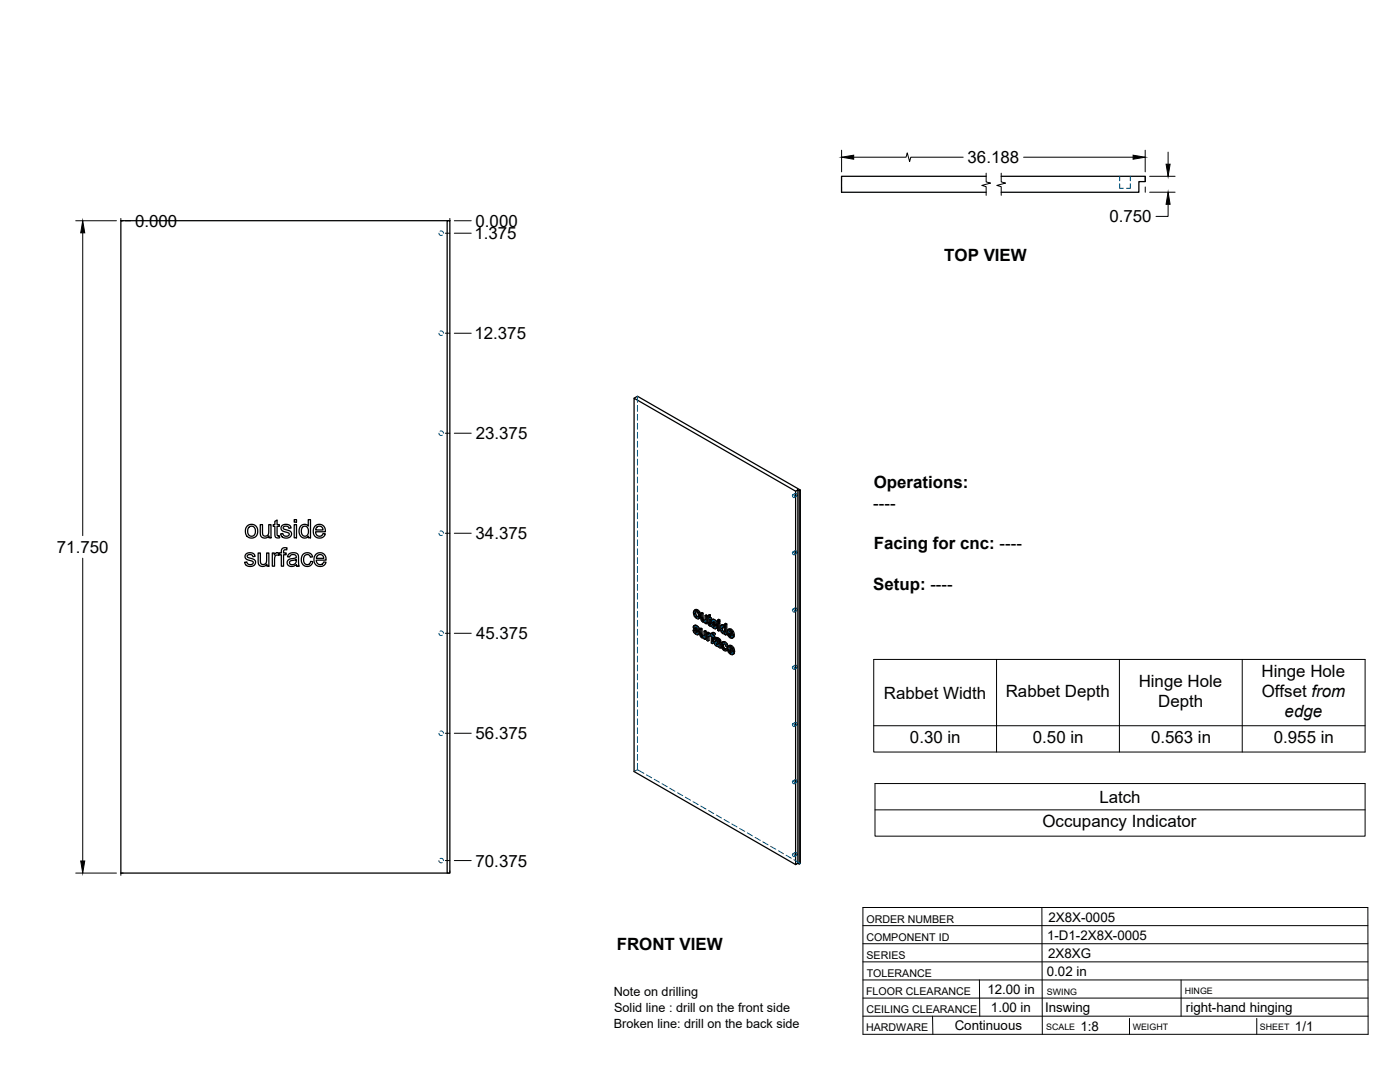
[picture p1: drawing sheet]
<svg xmlns="http://www.w3.org/2000/svg" width="559mm" height="432mm" viewBox="0 0 559 432" stroke-linecap="round" stroke-linejoin="round" font-family="sans-serif">
<!-- layer: Hidden -->
<g fill="none" stroke="#00557f" stroke-width=".4">
<path d="M446.9 73.3v1.8h1.5M446.9 70.4v1.8M451.1 73.3v1.8h-1.5M451.1 70.4v1.8M175.2 93.1l.4 .8 1-.1M175.6 92.3h1l.4 .8M175.2 133l.6 .8h.8M175.6 132.2h1l.4 .8M254.4 158.1v2.5M175.2 172.9l.4 .8h1M175.6 172.1h1l.4 .8M254.4 161.8v2.4"/>
<path d="M254.4 165.4v2.3M254.4 168.9v2.4M254.4 172.5v2.4M254.4 176.1v2.4M254.4 179.7v2.3M254.4 183.2v2.4M254.4 186.8v2.4M254.4 190.4v2.3M254.4 194v2.3M254.4 197.5v2.4M316.4 197.5a.56 .56 0 0 1 .7 .3 .56 .56 0 0 1-.4 .7l-.4-.5zM317.4 196.9a.53 .53 0 0 1 .7 .3 .53 .53 0 0 1-.4 .7z"/>
<path d="M317.4 196.9l-1 .6M318.1 198l-1.1 .6M175.2 212.8l.4 .8h1M175.6 212l1 .1 .4 .7M254.4 201.1v2.4M254.4 204.7v2.3M254.4 208.2v2.4M254.4 211.8v2.4M254.4 215.4v2.4M254.4 218.9v2.4M317.4 219.8a.56 .56 0 0 1 .7 .3 .56 .56 0 0 1-.3 .7l-.5-.5zM317.4 219.7l-1 .6"/>
<path d="M254.4 222.5v2.4M254.4 226.1v2.4M254.4 229.7v2.4M254.4 233.2v2.4M254.4 236.8v2.4M316.3 220.4a.54 .54 0 0 1 .8 .3 .54 .54 0 0 1-.4 .7zM318.1 220.8l-1.1 .6M175.2 252.7l.4 .8h1M175.6 251.9l1 .1 .4 .7M254.4 240.4v2.4M254.4 243.9v2.4M254.4 247.5v2.4"/>
<path d="M254.4 251.1v2.4M254.4 254.7v2.3M254.4 258.2v2.4M277.1 251.3l.3 .9M277.2 250l-.5 .3M277.2 249.7l-.4 .2M277.2 244.3l-.4 .2M277.3 251.3l.3 .3M277.3 250.4l-.5 .3M277.4 249.6l-.2 .6 .2 .5 1.2 1.1a.36 .36 0 0 1 .3 .5 .36 .36 0 0 1-.5 .2h-.1M277.4 252.2l.8 .7 .8 .1M277.4 252.2l-.4 .2"/>
<path d="M277.5 251.4l-.1 .1M277.6 250.9l-.5 .3M277.6 245.6l.9 .9 .8 .1M277.6 245.6l-.5 .3M277.6 250.2l-.1 .1M277.6 250.3a.34 .34 0 0 1 .3-.4 .34 .34 0 0 1 .4 .3l.9 .9M277.6 243.2l-.4 1.1 .4 1.3M277.7 250l-.5 .3M277.9 243.8l-.1 .2M277.9 243.8l.7 .1 .6 .9v1l-.5 .4M277.9 243.8l-.4 .2M278.2 250.1l-.5 .3"/>
<path d="M278.2 251l.4 .3M278.3 252.8l.4-.2-.9 .5M278.5 243.8l-.5 .3M278.5 246.5l-.5 .3M278.6 250.5l-.5 .2M278.7 252l-.5 .2M278.7 250.9l-.4 .3M278.8 253.1l-.5 .2M278.8 252.3l-.4 .3M279 246.1l-.4 .3M279 244.4l-.4 .3M279.1 246.7l-.5 .3"/>
<path d="M279.2 245.4l-.4 .2M279.8 250.7l.1 2.8 .9 .8h.7v.4l.4 .2M279.8 253l-.4 .3M279.9 253.5l-.4 .3M280.2 244.5l.2 2.8 .8 .8 .7-.1v.5l.4 .2M280.2 253.9l-.4 .3M280.2 246.8l-.4 .3M280.4 247.3l-.5 .2M280.6 247.7l-.4 .2M280.7 254.3l-.5 .3M281.1 248l-.5 .3M281.1 254l-.2 .1"/>
<path d="M281.3 254l-.5 .2M281.4 253.8l-.5 .3M281.5 251.7l-.1 2-.5 .3M281.5 254.3l-.5 .2 .3-.1M281.5 254.7l-.5 .3M281.5 247.8l-.2 .1M281.7 247.7l-.5 .3M281.8 247.6l-.5 .2M281.9 245.4l-.1 2-.4 .3M281.9 248.5l-.4 .2M281.9 248l-.4 .3 .2-.2M282.3 246.2v.4l.4-.3"/>
<path d="M282.6 252.3v3l.4 .3M282.6 255.3l-.5 .3M282.7 245.9l-.1 .1M283 253l-.5 .2M283.1 245.4v.7l-.4-.2v.4l.4 .2v2.4l.9 .8-.2-.6M283.1 253.4l-.1 .1M283.1 246.5l-.5 .3M283.1 246.1l-.5 .3M283.1 248.9l-.4 .2M283.2 252.8l-.2 .1M283.3 253.3l-.5 .2 .4-.2M283.3 249.2l-.4 .3"/>
<path d="M283.5 253.3l-.4 .3 .3-.4 .4 .4 .2-.3 .4 .4v2.6l.4 .3M283.5 246.8l-.4 .2M283.7 249.5l-.5 .3M284 247l-.5-.2v.5M284 249.2l-.2 .1M284 253.3l-.5 .2M284 249.7h-.1M284.2 248.9l.3 .9M284.3 247.6l-.5 .3M284.4 253.3l-.9 .5 .5-.3M284.4 256.3l-.5 .3M284.4 253.7l-.5 .3"/>
<path d="M284.4 248.9l.3 .3M284.4 248.1l-.5 .2M284.4 247.3l-.5 .2M284.4 252.6l-.4 .2M284.5 247.2l-.1 .9 1.3 1.4a.35 .35 0 0 1 .3 .4 .35 .35 0 0 1-.5 .2l.4-.2M284.5 252.4l-.1 .9-.5-.2-.4 .3M284.5 249.8l.8 .7 .8 .1M284.5 249.8l-.4 .3M284.6 249l-.1 .1M284.7 248.5l-.5 .3M284.7 247.8l-.1 .1M284.7 247.9l.1-.3 .5 .1 1 1"/>
<path d="M284.8 254l-.5 .2M284.8 247.6l-.4 .3M284.9 253l-.5 .2M285.2 253l-.5 .3M285.3 247.7l-.5 .3M285.3 254.3l-.5-.3v.5M285.3 254.7l.5-.3-.2 .5 .4 .3M285.3 248.6l.4 .3M285.4 250.4l.4-.2-.9 .5M285.4 253.2l-.5-.2-.1 .3M285.5 256.2l-.4 .3M285.6 254.9l-.5 .2"/>
<path d="M285.6 255.8l-.5 .3M285.7 248.1l-.5 .2M285.7 255.7l-.2 .6 .3 .7 .7 .6 .8 .1 .1 .4M285.7 256.9l-.4 .3M285.8 249.6l-.5 .2M285.8 248.5l-.4 .3M285.9 250.7l-.5 .2M285.9 256.5l.3-.3a.78 .78 0 0 1 .8 .2 .78 .78 0 0 1 .2 .9l-.4 .1M286 255.2a.86 .86 0 0 1 1 0 .86 .86 0 0 1 .3 .9l-.5-.1M286 256.2l-.3 .3M286.1 256.2l-.5 .3M286.2 256.2l-.5 .2"/>
<path d="M286.2 254.9l-.4 .2M286.4 257.6l-.5 .2M286.7 255l-.5 .3M286.9 257.7l-.5 .3M286.9 248.3v3l.4 .3M286.9 247.2v.6l.4 .2M286.9 251.3l-.5 .3M286.9 247.8l-.5 .2M287.1 257.3l-.4 .3M287.2 255.5l-.5 .2M287.2 257.2l-.4 .3 .1-.1M287.3 256.5l-.4 .3"/>
<path d="M287.3 256.1l-.4 .3M287.3 256l-.4 .2M287.3 257.7l-.4 .2M287.4 258.1l.5 .3M287.4 258.1l-.4 .3M287.8 250.4l-.4 .2M288 251.3l-.5 .2M288 249.6l-.5 .3M288.2 249.4l-.4 1 .4 1.3 .5 .7 .6 .3 .4-.1v.3l.4 .3M288.3 257.1l-.5 .3M288.4 252.1l-.4 .2M288.4 256.3l-.4 .3"/>
<path d="M288.5 249.9l-.1 .2M288.5 249.9l.7 .1 .5 .9v1l-.5 .4M288.5 249.9l-.4 .2 .4-.2M288.6 256.1l-.3 1 .3 1.4 .9 .9 .7 .1M288.6 258.5l-.4 .2M288.8 256.8l.6-.2 1.1 1.2M289 256.6l-.5 .3M289 252.6l-.5 .2M289 249.9l-.5 .2M289.4 249.8l-.2 .1M289.5 259.4l-.5 .2M289.5 256.6l-.4 .3"/>
<path d="M289.5 252.2l-.4 .3M289.5 250.5l-.4 .2M289.7 248.8v1.5l-.5-.7M289.7 250.3l-.5 .2M289.7 251.5l-.4 .2M289.7 252.9l-.5 .3M289.7 252.6l-.5 .2 .4-.1M289.9 257l-.5 .3M289.9 259h-.3M289.9 259l-.4 .3M290.1 257.6l-.5 .3M290.1 258.6l-.2 .4"/>
<path d="M290.3 258.7l.3 .2-.2 .4M290.6 258.9l-.3 .1M290.7 252l-.5 .3M290.8 258.6l-.5 .2M291 251l-.3 .8 .3 1.5 .9 1 .9 .1M291 253.3l-.5 .3M291.1 252.4l-.4 .2M291.1 257.6l-.3 1 .3 1.3 .9 .9 .9 .1M291.1 259.9l-.4 .3M291.2 252.9l-.1-.5 2 1.1M291.3 258.9l-.5 .3M291.4 251.5l-.2 .2"/>
<path d="M291.4 251.5l.8 .3 .4 1-.6-.3M291.4 259.5l-.1-.6 1.9 1.2M291.4 251.5l-.5 .2M291.5 258l-.2 .3M291.5 258l.8 .3 .4 1.1-.6-.4M291.5 258l-.4 .3M291.9 251.5l-.5 .3M291.9 254.3l-.5 .2M292 258.1l-.4 .3M292.1 253.9h.2M292.4 253.9l-.4 .2 .3-.2M292.4 252.1l-.4 .3"/>
<path d="M292.6 258.7l-.5 .3M292.6 252.8l-.5 .3M292.6 253.6l-.1 .1M292.7 254.4l-.5 .3M292.7 253.7l-.4 .2M292.7 259.4l-.4 .2M316.4 243.2a.53 .53 0 0 1 .7 .3 .53 .53 0 0 1-.4 .7zM317.4 242.6a.56 .56 0 0 1 .7 .3 .56 .56 0 0 1-.3 .7l-.4-.4zM317.4 242.6l-1 .6M318.1 243.7l-1.1 .6M254.4 261.8v2.4M254.4 265.4v2.4"/>
<path d="M254.4 269v2.3M254.4 272.5v2.4M254.4 276.1v2.4M254.4 279.7v2.3M292 260.8l-.4 .3M292.2 260.5h.3M292.5 260.5l-.4 .2 .4-.2M292.7 260.2h-.1M292.8 261l-.5 .3M292.8 260.3l-.3 .2M316.4 266a.56 .56 0 0 1 .7 .4 .56 .56 0 0 1-.4 .7l-.4-.5zM317.4 265.5a.53 .53 0 0 1 .7 .3 .53 .53 0 0 1-.4 .6z"/>
<path d="M317.4 265.4l-1 .6M318.1 266.5l-1.1 .6M175.2 292.7l.6 .8 .8-.1M175.6 291.8l1 .1 .4 .7M254.4 283.3v2.3M254.4 286.8v2.4M254.4 290.4v2.4M254.4 294v2.3M254.4 297.5v2.4M316.4 288.9a.56 .56 0 0 1 .7 .3 .56 .56 0 0 1-.4 .7l-.3-.4zM317.3 288.3a.55 .55 0 0 1 .8 .3 .55 .55 0 0 1-.3 .7zM317.4 288.3l-1 .5"/>
<path d="M318.1 289.4l-1.1 .5M254.4 307.1l-1.3 .8M254.4 307.1l2.6 1.5M254.4 301.1v2.4M254.4 304.7v2.4M258 309.2l2.1 1.2M261.1 311l2.1 1.2M264.2 312.8l2.1 1.2M267.3 314.6l2.1 1.2M270.4 316.4l2.1 1.1M273.5 318.1l2.1 1.2M276.6 319.9l2.1 1.2"/>
<path d="M316.3 311.8a.54 .54 0 0 1 .8 .2 .54 .54 0 0 1-.4 .8zM317.4 311.1a.56 .56 0 0 1 .7 .4 .56 .56 0 0 1-.3 .7l-.5-.5zM317.4 311.1l-1 .6M318.1 312.2l-1.1 .6M279.7 321.7l2.1 1.2M282.8 323.5l2.1 1.2M285.9 325.3l2.1 1.2M289 327l2.1 1.2M292.1 328.8l2.1 1.2M295.2 330.6l2.1 1.2M298.3 332.4l2.1 1.2M301.4 334.2l2 1.2"/>
<path d="M304.5 336l2.1 1.1M307.6 337.7l2 1.2M310.7 339.5l2 1.2M175.2 343.5l.6 .8 .8-.1M175.6 342.6l1 .1 .4 .7M313.8 341.3l2 1.2M316.4 340.8a.56 .56 0 0 1 .7 .3 .56 .56 0 0 1-.4 .7l-.4-.5zM316.9 343.1l2.5 1.5M317.4 340.2a.53 .53 0 0 1 .7 .3 .53 .53 0 0 1-.4 .7zM317.4 340.2l-1 .6M318.1 341.3l-1.1 .6"/>
</g>
<!-- layer: Visible -->
<g fill="none" stroke="#000" stroke-width=".51">
<path d="M393.6 70.4h-57.7v6.3h57.7M399.6 70.4h57.5v2.1h-2.5v4.2h-55M178.5 88.1h1.1v260.3h-1.1zM178.5 88.1h-130.3v260.3h130.3M253.1 158.9l1.3-.8 65 37.5M317.6 196l.9-.5v149l-.9 .5zM317.6 196l-64.5-37.1v149l64.5 37.1M318.5 195.5l.5 .3v149l-.5-.3M319 195.8l.4-.2v149l-.4 .2M98.8 209.8l1.4-.5a2.65 2.65 0 0 1 2.6 3.7 2.65 2.65 0 0 1-4.6 .4l-.2-1a2.9 2.9 0 0 1 .8-2.6zM99.3 210.5l.8-.5a1.97 1.97 0 0 1 1.9 2 1.97 1.97 0 0 1-2 2l-.5-.3a2.65 2.65 0 0 1-.2-3.2zM103.9 209.4h.9v2.9a1.32 1.32 0 0 0 1.3 1.7 1.32 1.32 0 0 0 1.2-1.8v-2.8h.9v5.2h-.8v-.8a1.88 1.88 0 0 1-2.3 .9 1.88 1.88 0 0 1-1.2-2.1z"/>
<path d="M109.7 208.1l.9-.6v1.9h.9v.7h-.9v3.3l.2 .4h.7l.1 .8a1.32 1.32 0 0 1-1.5-.1 1.32 1.32 0 0 1-.4-1.4v-3h-.6v-.7h.6zM112.5 209.8l1.2-.5a1.92 1.92 0 0 1 2.5 1.4l-.9 .1a1.13 1.13 0 0 0-1.1-.9 1.13 1.13 0 0 0-1.1 1l.3 .3a3.4 3.4 0 0 1 2.9 1.4 2.17 2.17 0 0 1-1.6 2.1 2.17 2.17 0 0 1-2.5-1l-.2-.7h.9a1.23 1.23 0 0 0 1.3 1 1.23 1.23 0 0 0 1.2-1.2l-.7-.3a2.3 2.3 0 0 1-2.5-1.6zM117.4 209.4h.9v5.2h-.9zM117.4 207.4h.9v1h-.9zM120 210l1.1-.7a1.79 1.79 0 0 1 1.9 .7v-2.6h.9v7.2h-.8v-.6a2.17 2.17 0 0 1-2.6 .4 2.17 2.17 0 0 1-1.1-2.4zM120.8 210.4l.6-.4a2.12 2.12 0 0 1 1.8 1.5 2.12 2.12 0 0 1-.8 2.3l-.4 .2a2.11 2.11 0 0 1-1.8-1.4 2.11 2.11 0 0 1 .6-2.2zM125.7 210l1.5-.7a2.44 2.44 0 0 1 2.7 2.9h-3.9l.2 1a1.47 1.47 0 0 0 1.4 .8 1.47 1.47 0 0 0 1.3-1.1l1 .1-.3 .7-.9 .8-1 .2a2.8 2.8 0 0 1-2.6-1.7 2.8 2.8 0 0 1 .6-3zM126.5 210.4l.6-.4 1 .1 .5 .4 .3 1h-2.9zM98.2 221.1l1.1-.5a1.92 1.92 0 0 1 2.5 1.4l-.9 .2a1.13 1.13 0 0 0-1.1-1 1.13 1.13 0 0 0-1.1 1l.3 .3a3.4 3.4 0 0 1 3 1.5 2.2 2.2 0 0 1-1.8 2.1 2.2 2.2 0 0 1-2.4-1.3l-.2-.4 1-.1a1.23 1.23 0 0 0 1.2 1.1 1.23 1.23 0 0 0 1.2-1.2l-.6-.4a2.3 2.3 0 0 1-2.6-1.5zM103 220.7h.9v2.9a1.32 1.32 0 0 0 1.4 1.7 1.32 1.32 0 0 0 1.1-1.8v-2.8h.9v5.3h-.8v-.8a1.88 1.88 0 0 1-2.2 .8 1.88 1.88 0 0 1-1.3-2.1zM108.7 220.7h.8v.8a1.28 1.28 0 0 1 2-.7l.8-.1v-.6a1.51 1.51 0 0 1 .7-1.4 1.51 1.51 0 0 1 1.6 0l-.2 .7a.82 .82 0 0 0-.8 0 .82 .82 0 0 0-.4 .8v.5h1v.7h-1v4.6h-.9v-4.6h-.8v-.4l-.2 .7a1.18 1.18 0 0 0-1.5 .1 1.18 1.18 0 0 0-.2 1.4v2.8h-.9zM115.1 221.3a2.3 2.3 0 0 1 4 .8l.3 3.9h-.9l-.2-.7a1.99 1.99 0 0 1-2.2 .9 1.99 1.99 0 0 1-1.5-2l.1-.2a1.95 1.95 0 0 1 2-1.1h.4a.82 .82 0 0 0 1.1-.8 .82 .82 0 0 0-1.1-.8 1.2 1.2 0 0 0-1.5 1l-.9-.1z"/>
<path d="M115.7 224l2.6-.7a1.47 1.47 0 0 1-.8 1.9 1.47 1.47 0 0 1-2-.8zM120.9 221.2l1.1-.6 1.6 .1 .8 .6 .4 .9-.9 .2a1.43 1.43 0 0 0-1.9-1 1.43 1.43 0 0 0-.8 1.9l.1 1.1a1.34 1.34 0 0 0 1.5 .9 1.34 1.34 0 0 0 1.2-1.3l.8 .1-.4 1.1a2.47 2.47 0 0 1-3.2 .4 2.47 2.47 0 0 1-.8-3.2zM126 221.3l1.5-.7a2.44 2.44 0 0 1 2.7 2.9h-4l.3 1a1.47 1.47 0 0 0 1.4 .8 1.47 1.47 0 0 0 1.3-1l.9 .1-.3 .7-.8 .7-1 .3a2.8 2.8 0 0 1-2.6-1.7 2.8 2.8 0 0 1 .6-3.1zM126.7 221.7l.8-.4a1.44 1.44 0 0 1 1.7 1.5h-2.9zM276.6 251.5l.7 1.4 .9 .4 .5-.1M276.9 249.8l.6-.3 .8 .3 .9 1.3-.5 .3-.1-.6M277.2 250.4l.3-.1 1.2 1.1M277.2 244.8l.2-.6 .3-.2 .9 .8 .1 1.3-.1 .3h-.6M277.3 251.3l-.7 .2 .5 .2M277.3 252.3l.4 .4 .5-.2M277.4 250.9l1 .9 .5-.2M277.4 251.5l-.3 .2 .2 .6 .4-.3"/>
<path d="M277.5 250.3l-.3 .4 .4-.4 .6 .7M277.5 249.5l-.7 .4v.6l1.4 1.7 .1 .6M277.5 245.8l.5 .6 .5-.3M277.6 251.6l.7 .9M277.7 249.9l.5 .4 .5-.2M277.7 244.5l-.5 .3 .1 .5 .2 .5 .4-.3M277.7 252.7l.5 .1M277.7 249.5l-.7 .3M277.8 244v1.3l.9 .9M277.8 250.6l-.4 .3-.2-.2M278 243.6l.9 1 .4-.3M278.1 249.7l-.8 .1"/>
<path d="M278.2 250.3l.4 .5 .4-.2M278.4 251.8l.3 .5 .4-.3M278.5 243.4l-.5 .2-.8-.1M278.6 251.3l.7 1.3-.7 .7M278.7 252.3l.1 .5 .5-.3M278.8 252.8l-.1 .4 .4-.3M278.9 244.6l.3 1.3 .5-.3M279.1 246.7a1.76 1.76 0 0 1-2.3-1.8v-.9l.4-.5 .8-.3 .8 .4 .9 1.7-.1 1-.7 .6M279.2 245.9l-.1 .8 .4-.3M279.3 251l.5 .2 .4-.2M279.7 244.7l.5 .3 .4-.3M279.8 251.2v2.2l.4-.2"/>
<path d="M279.8 253.4l.2 .5 .4-.3M280 253.9l.3 .2 .5-.2M280.2 245v2.2l.5-.3M280.2 247.2l.2 .4 .4-.2M280.3 254.1l.4 .2M280.4 247.6l.3 .3 .5-.2M280.7 247.9l.4 .1M280.9 254l-.6-.7-.1-2.3-.4-.3-.5 .3 .1 2.5 .8 1.1 .8-.1M281 251.9l.4 .3 .5-.3M281 254.5v.5l.4 .2M281 254.5l-.1 .1M281.4 247.7l-.7-.7-.1-2.3-.4-.2-.5 .2 .2 2.7 .7 .9h.9"/>
<path d="M281.4 245.7l.5 .2 .4-.2M281.4 252.2v3l.5-.3v-3l-.4-.2-.5 .2v1.9l-.3 .5 .2-.2M281.5 248.3v.4l.4 .2M281.5 248.3l-.2 .1M281.9 245.9v3l.4-.2v-3l-.4-.3-.5 .3v1.8l-.3 .5 .2-.1M282.3 246.6l.3 .2 .2 2.6 .7 .5 .4-.2M282.6 246l-.3 .2 .3 .2v-.8l.9-.3v1.1l.5 .2v.4l-.5 .3v-.4M283 253.5l-.4 .8 .4-.3M283 252.9l-.4-.6-.5 .3v3l.5 .2M283 252.5l-.5 .3-.4-.2M283.1 253.6l-.1 2-.4 .2v-1.5M283.1 253.6l.4 .2"/>
<path d="M283.1 253.6l-.5 .1M283.1 245.6v1l.4-.2M283.1 246.6l.4 .3 .5-.3M283.1 253l.4 .4M283.3 252.7l-.8 .5v-.4M283.3 249.3l.2 .1M283.5 245.3l-.9 .3M283.5 253.4v.4M283.5 253.8l.4 .2v2.6l.4 .3M283.5 253.5l-.1 .4M283.5 249.4l.1 .5M283.5 252.8l-.8 .2"/>
<path d="M283.5 252.8l-.7 .2M283.5 248.8l-.4 .3v-2.1l.4 .3 .3 1.8M283.6 249l-.5 .1M283.8 249.1l.8 1.4 .7 .4 .5-.1M283.8 249.1l-.6 .1M283.8 249.1h.1M283.8 249.3l-.3 .1M284 247.4l.7-.3 .7 .3 .9 1.3-.5 .3-.1-.6M284.1 252.7l.8-.3 .6 .4-.5 .7v-.4M284.3 253.8l.5 .3 .5-.2M284.4 248.9l-.6 .2 .4 .2M284.4 249.9l.5 .4 .4-.2"/>
<path d="M284.5 248.5l1 1 .5-.3M284.5 249.1l-.3 .2 .2 .6 .5-.3M284.6 247.1l-.6 .4-.1 .6 1.6 2.1M284.6 247.9l-.3 .4 .5-.3M284.6 252.4l-.6 .3-.1 .9-.4-.2 .4-.3-.4-.3M284.6 252.8l.4 .3 .5-.3M284.7 249.2l.8 .9M284.7 247.9l.6 .7M284.8 253.3l.5 1-.5 .2v-.4M284.8 254.5v2.1l-.5 .3v-2.7l.5 .3M284.8 247.5l.5 .5 .5-.3M284.8 248l1 1"/>
<path d="M284.8 248l-.5 .1M284.9 247.1l-.8 .3M284.9 250.3l.4 .1M284.9 248.2l-.4 .3-.2-.2M285 253.5l-.6-.3-.1 .6 .5-.2M285.1 252.5l-.5 .3-.4-.2M285.2 247.3l-.8 .1M285.2 256l.7-.3 .9 .3M285.3 248l.4 .4 .4-.2M285.4 254.7l1-.2 1.2 .9 .3 3-.5 .2-.1-.4M285.5 250.2l-.1 .2M285.5 249.5l.3 .4 .5-.3"/>
<path d="M285.6 256.5l.1-.1a.88 .88 0 0 1 1.1 1.1M285.6 257.1l.4 .4 .5-.3M285.7 256.5l-.2 .2M285.7 248.9l.5 .6 .2 .8-.7 .6M285.8 249.9l.1 .5 .5-.3M285.8 255.7l-.7 .5 .2 1 .9 .8 .7-.1 .5 .7M285.9 250.4l-.1 .4 .4-.3M285.9 256.5l-.3 .5 .5-.1M286 256.5l.8 .9M286 255.2l-.4 .3a.79 .79 0 0 1 .9-.1 .79 .79 0 0 1 .4 .8l-1.2-.2M286 257.5l.5 .1M286.1 255.7l-.8 .2"/>
<path d="M286.2 254.4l-1 .6 .4 .5M286.3 254.9l.5 .4 .5-.3M286.4 247.4l.5 .3 .4-.3M286.5 257.6l.3-.1zM286.7 254.6l-.4 .3-.6-.2M286.8 255.3l.3 .4 .5-.3M286.9 248.3l.4 .3v3l-.4 .2v-3M286.9 248.3l-.5 .3v3l.5 .2M286.9 247.7v.6l.4-.3v-.6l-.4-.2-.5 .2v.6l.5 .3M287.1 255.7l.2 .4 .4-.2M287.3 256.1v2.1l.5-.2M287.3 248.6l-.4 .2-.5-.2"/>
<path d="M287.8 249.6l.6-.3 .8 .3M288.1 250.1l.8 .3 .3 .9v1l-.6 .2M288.1 251.9l.5 .6 .4-.3M288.1 250.1l-.2 .8M288.2 256.4l.7-.4 .7 .3 .9 1.5-.4 .2-.4-.9M288.3 257.6l.2 1 .4-.2M288.3 250.6l-.4 .3v.5l.2 .5 .4-.3M288.4 250.1l.1 1.4 .7 .8M288.4 249.3l-.9 .6v1.4l.8 1.4 .6 .3 .3-.2M288.5 258.6l.5 .6 .5-.3M288.5 249.7l.4 .3M288.8 257.4l-.5 .2 .4-.8 1.4 1.2"/>
<path d="M288.8 256.8l.1 1.6 .7 .6M288.9 256l-.5 .3a2.07 2.07 0 0 0 1.4 3.4M288.9 249.4l-1 .2M289 256.5l.7 .6 .5-.2M289.2 249l.5 .3 .4-.3M289.2 252.8v.4l.5 .2M289.2 252.8l-.1 .1M289.5 256.2l-.5 .3-.6-.2M289.7 249.3v4.1l.4-.2v-4.2l-.4-.2-.5 .2v1.5l-.3-.5 .3-.1M289.7 258.8l-.2 .5-.5-.1M290.3 259l-.5 .7 .6-.4M290.3 258.7l-.6 .1 .4 .3"/>
<path d="M290.9 253.5l.5 .6 .5-.2M291.1 252l-.4 .2 1.4 .9-.6-1.3-.6-.1-.2 .5M291.2 251.7l-.1 .3 .9 .5M291.2 252.9l.9 1M291.3 258.5l-.5 .3 1.5 .8-.6-1.2-.6-.1-.3 .5M291.3 258.3v.2l.8 .5M291.4 253.3l-.5 .2-.2-.9 1.9 1.1M291.4 259.5l.8 1M291.4 251.4l.9 .9 .4-.3M291.4 254.1l.5 .1M291.5 259.8l-.5 .3-.2-.9 1.9 1.1M291.6 257.9l.8 .9 .5-.2"/>
<path d="M291.9 251.1l-.5 .3-.8-.1M292 257.7l-.4 .2h-.9M292.1 253.9l.5 .3 .5-.2M292.1 253.9l-.1 .2M292.3 252.3l.3 1.3 .5-.2M292.4 258.8l.3 1.4 .5-.3M292.5 253.7l-.4 .2M292.6 253.6l.5-.1-.1-.6-.6-1.4-1-.6-.8 .4-.4 .8 .3 1.5 1.3 1.1 .5-.1 .3-.4M292.7 253.7l.4 .3-.8 .6M291 260.1l.6 .6 .4-.3M291.6 260.7l.4 .1M292.3 260.5l.4 .3 .5-.3"/>
<path d="M292.3 260.5l-.2 .2M292.6 260.2l-.3 .3M292.7 260.2l.5-.1v-.5l-.6-1.5-1-.6-.9 .4-.4 1.1 .6 1.5 1.2 .8 .6-.5M292.8 260.3l.3 .3-.7 .6"/>
</g>
<!-- layer: Reference -->
<g fill="none" stroke="#000" stroke-width=".4">
<path d="M335.9 70.4v2.1M335.9 74.6v2.1M457.1 70.4v2.1M457.1 74.6v2.1M48.2 87.2v.9M49.1 88.1h-.9h.9M177.7 93.1h1.9M179.6 87.2v.9h-1M177.7 133h1.9M177.7 172.9h1.9M177.7 212.8h1.9M177.7 252.7h1.9"/>
<path d="M177.7 292.6h1.9M49.1 348.4h-.9v.9M177.7 343.4h1.9M179.6 347.5v.9h-1"/>
</g>
<!-- layer: Hidden Narrow -->
<path d="M278.2 251.5l-.4 .3M279.8 252.6l-.5 .2M280.2 246.3l-.5 .3M281.5 253.3l-.5 .2M281.9 247l-.5 .3M283.1 248.2l-.5 .3M284.4 253l-.5 .3M284.8 253.3h.1M285.3 249.2l-.4 .2M286.6 256.3l-.5 .3M287.3 256.7l-.4 .3" fill="none" stroke="#000" stroke-width=".4"/>
<!-- layer: Visible Narrow -->
<path d="M278.2 251l-.4 .2M280.2 252.6l-.4 .3M280.6 246.4l-.4 .2M283.5 248.5l-.4 .3M284.8 253.3l-.5 .3M285.3 248.6l-.4 .3M286.5 255.8l-.4 .3M287.7 256.3l-.4 .3M287.7 257l-.4 .3" fill="none" stroke="#000" stroke-width=".4"/>
<!-- layer: Titleblock -->
<g fill="none" stroke="#000" stroke-width=".4">
<path d="M344.4 362.2h201.6l.1 50.6h-201.7zM344.4 376.6h201.6M344.4 369.4h201.6M415.9 362.2l.1 50.6M344.4 383.9h201.6M344.4 398.3h201.6M344.4 391.1h201.6M390.9 391.1l.2 14.4M471.4 391.1v14.4M344.4 405.5h201.7M372.2 405.5l.1 7.3M450.8 406.4v6.4"/>
<path d="M501.6 406.4v6.4"/>
</g>
<!-- layer: FD_Dimensions -->
<g fill="none" stroke="#000" stroke-width=".4">
<path d="M335.9 59.9v8.7M457.1 59.9v8.7M340.7 62.7h21l.4-1.7 1 3.5 .4-1.8h21M408.6 62.7h43.7M458.9 70.4h10.1M458.9 76.7h10.1M466.2 60.7v4.8M30.2 88.1h16.3M33 92.9v120.9M50 88.1h2.2M181.3 88.1h6.8M181.3 93.1h6.8"/>
<path d="M466.2 81.5v4.9h-4.8M181.3 133h6.8M181.3 172.9h6.8M181.3 212.8h6.8M33 222.8v120.8M181.3 252.7h6.8M181.3 292.6h6.8M30.2 348.4h16.3M181.3 343.4h6.8"/>
</g>
<path d="M335.9 62.7l4.8-.8v1.6zM452.3 61.9l4.8 .8-4.8 .8zM465.4 65.5h1.6l-.8 4.9zM33 88.1l.8 4.8h-1.6zM466.2 76.7l.8 4.8h-1.6zM32.2 343.6h1.6l-.8 4.8z" fill="#000" stroke="#000" stroke-width=".4"/>
<!-- layer: Break Lines -->
<path d="M393.6 69.1v3.5l1.8 .5-3.5 .9 1.7 .5v3.5M399.6 69.1v3.5l1.8 .5-3.5 .9 1.7 .5v3.5" fill="none" stroke="#000" stroke-width=".4"/>
<!-- layer: Custom Tables -->
<path d="M348.7 263.2h196.2v36.9h-196.2zM397.8 263.2v36.9M446.8 263.2v36.9M495.8 263.2v36.9M348.7 289.6h196.2M349.2 312.7h195.7v21h-195.7zM349.2 323.2h195.7" fill="none" stroke="#000" stroke-width=".4"/>
<g font-size="6.7">
<text x="386.2" y="65.1">36.188</text>
<text x="442.8" y="88.7">0.750</text>
<text x="53.9" y="90.5">0.000</text>
<text x="189.4" y="95.4">1.375</text>
<text x="189.8" y="90.5">0.000</text>
<text x="376.9" y="104.1">TOP VIEW</text>
<text x="189.4" y="135.4">12.375</text>
<text x="189.9" y="175.3">23.375</text>
<text x="348.7" y="194.9">Operations:</text>
<text x="348.5" y="203">----</text>
<text x="189.8" y="215.2">34.375</text>
<text x="22.7" y="220.6">71.750</text>
<text x="348.7" y="219.2">Facing for cnc: ----</text>
<text x="348.5" y="235.3">Setup: ----</text>
<text x="190" y="255.1">45.375</text>
<text x="454.5" y="274.1">Hinge Hole</text>
<text x="503.6" y="270">Hinge Hole</text>
<text x="352.8" y="278.8">Rabbet Width</text>
<text x="401.4" y="278.2">Rabbet Depth</text>
<text x="503.6" y="278.2">Offset from</text>
<text x="462.3" y="282.2">Depth</text>
<text x="512.8" y="286.2">edge</text>
<text x="189.8" y="295">56.375</text>
<text x="363.2" y="296.5">0.30 in</text>
<text x="412.3" y="296.5">0.50 in</text>
<text x="459.4" y="296.5">0.563 in</text>
<text x="508.4" y="296.5">0.955 in</text>
<text x="438.8" y="320.3">Latch</text>
<text x="416.1" y="330.2">Occupancy Indicator</text>
<text x="189.8" y="345.8">70.375</text>
<text x="246.2" y="379.1">FRONT VIEW</text>
</g>
<g font-size="5.3">
<text x="418.5" y="367.9">2X8X-0005</text>
<text x="417.9" y="375">1-D1-2X8X-0005</text>
<text x="418.4" y="382.3">2X8XG</text>
<text x="417.8" y="389.5">0.02 in</text>
<text x="394.1" y="396.8">12.00 in</text>
<text x="395.5" y="403.7">1.00 in</text>
<text x="417.2" y="404.1">Inswing</text>
<text x="473.4" y="403.8">right-hand hinging</text>
<text x="381.1" y="411">Continuous</text>
<text x="431.3" y="411.5">1:8</text>
<text x="516.9" y="411.5">1/1</text>
</g>
<g font-size="5.1">
<text x="245" y="397.3">Note on drilling</text>
<text x="245.1" y="403.8">Solid line : drill on the front side</text>
<text x="245" y="410.3">Broken line: drill on the back side</text>
</g>
<g font-size="4.3">
<text x="345.8" y="368.4">ORDER NUMBER</text>
<text x="345.8" y="375.5">COMPONENT ID</text>
<text x="345.8" y="382.7">SERIES</text>
<text x="345.9" y="389.9">TOLERANCE</text>
<text x="345.7" y="397.2">FLOOR CLEARANCE</text>
<text x="345.8" y="404.4">CEILING CLEARANCE</text>
<text x="345.7" y="411.6">HARDWARE</text>
</g>
<g font-size="3.5">
<text x="417.9" y="397">SWING</text>
<text x="472.9" y="396.7">HINGE</text>
<text x="417.5" y="410.9">SCALE</text>
<text x="452.1" y="410.9">WEIGHT</text>
<text x="502.9" y="410.9">SHEET</text>
</g>
</svg>
